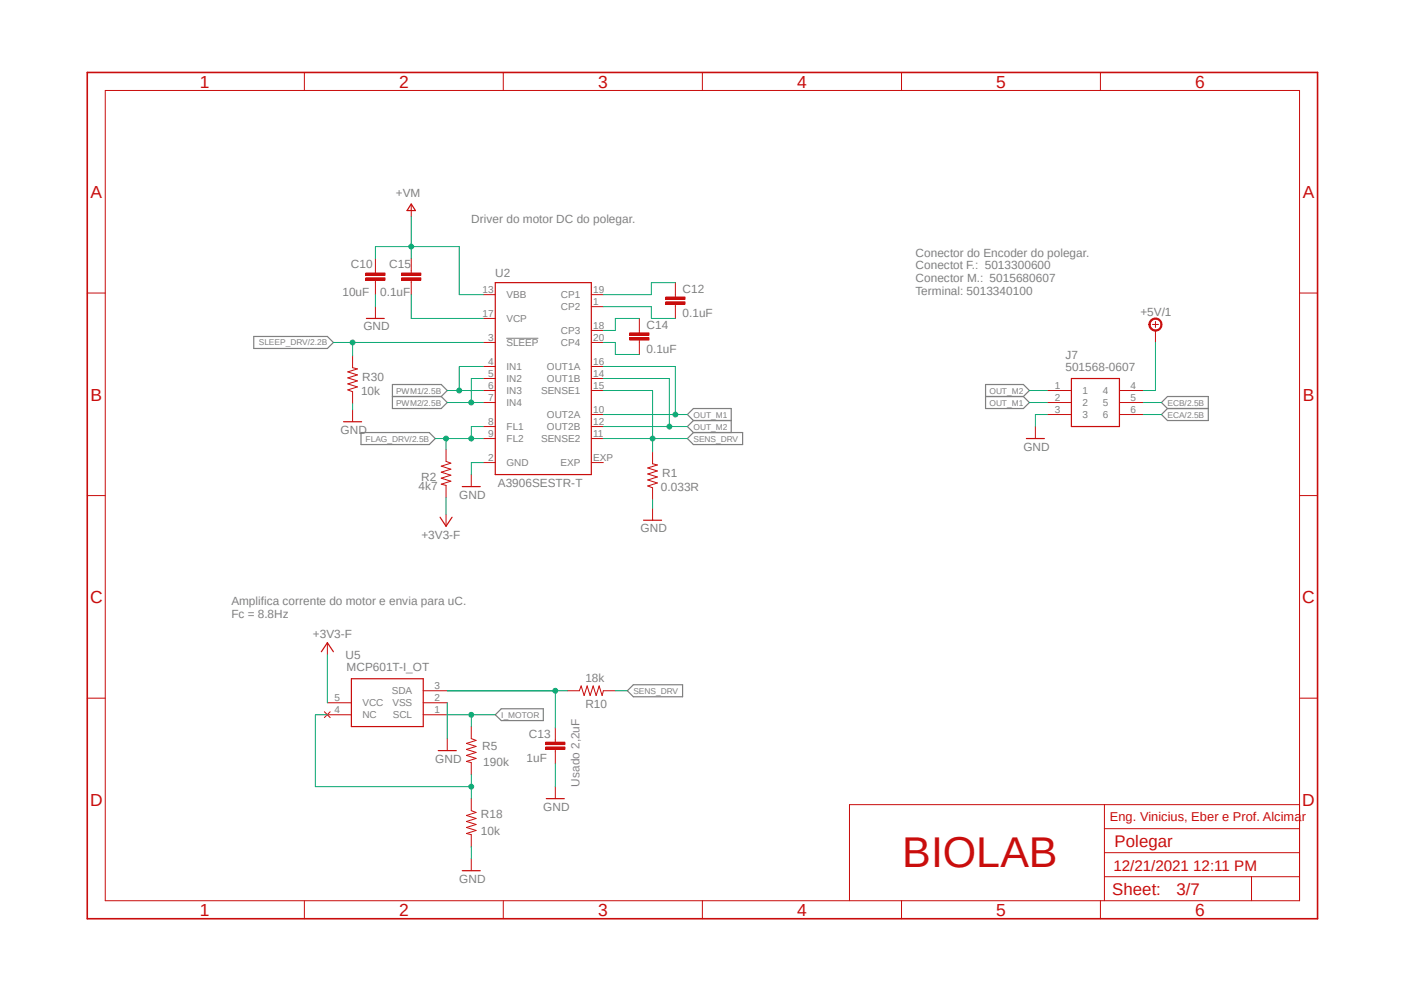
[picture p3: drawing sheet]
<svg xmlns="http://www.w3.org/2000/svg" width="297mm" height="210mm" viewBox="0 0 297 210" stroke-linecap="round" stroke-linejoin="round" font-family="sans-serif">
<path d="M17.9 15l261.2 179.9M279.1 15l-261.2 179.9" fill="none" stroke="#fff" stroke-width=".21"/>
<path d="M107.1 71.5h6.8" fill="none" stroke="#808080" stroke-width=".21"/>
<g fill="none" stroke="#808080" stroke-width=".25">
<path d="M53.7 71.2h15.6l1.2 1.2-1.2 1.3h-15.6zM76.4 91.5h14.4l1.3 1.3-1.3 1.2h-14.4zM83 81.3h10.3l1.3 1.3-1.3 1.3 1.3 1.2-1.3 1.3h-10.3zM83 83.9h10.3M145.4 92.8l1.3-1.3h10.4v2.5h-10.4zM146.7 88.9l-1.3-1.2 1.3-1.3h8v5.1M146.7 88.9h8M146.7 88.9l-1.3 1.3 1.3 1.3M208.5 81.3h8l1.3 1.3-1.3 1.3 1.3 1.2-1.3 1.3h-8zM208.5 83.9h8M247 86.4h8.6M247 83.9h8.6v5h-8.6l-1.3-1.2 1.3-1.3-1.3-1.3z"/>
<path d="M104.8 151.2l1.2-1.3h8.9v2.5h-8.9zM132.7 146.1l1.3-1.3h10.4v2.6h-10.4z"/>
</g>
<g fill="none" stroke="#c90d0c" stroke-width=".21">
<path d="M22.3 19.1h252.6v171.4h-252.6zM64.4 15.3v3.8M106.5 15.3v3.8M148.6 15.3v3.8M190.7 15.3v3.8M232.8 15.3v3.8M79.4 57.2v.5M79.4 59.3v.5M18.5 62h3.8M102.2 77.5h2.6M102.2 62.3h2.6M102.2 72.4h2.6"/>
<path d="M102.2 67.4h2.6M125.1 77.5h2.5M125.1 62.3h2.5M125.1 72.4h2.5M125.1 64.9h2.5M125.1 69.9h2.5M274.9 62h3.8M102.2 80.1h2.6M102.2 82.6h2.6M102.2 85.1h2.6M102.2 90.2h2.6M102.2 97.8h2.6"/>
<path d="M102.2 92.8h2.6M125.1 80.1h2.5M125.1 82.6h2.5M125.1 87.7h2.5M125.1 90.2h2.5M125.1 97.8h2.5M125.1 92.8h2.5M18.5 104.8h3.8M274.9 104.8h3.8M18.5 147.7h3.8M274.9 147.7h3.8M233.6 170.2v20.3"/>
<path d="M233.6 175.3h41.3M274.9 170.2h-95.2v20.3M64.4 190.5v3.8M106.5 190.5v3.8M148.6 190.5v3.8M190.7 190.5v3.8M232.8 190.5v3.8M233.6 185.4h41.3M233.6 180.3h41.3M264.8 185.4v5.1"/>
</g>
<path d="M18.5 15.3h260.2v179h-260.2z" fill="none" stroke="#c90d0c" stroke-width=".34"/>
<path d="M104.8 59.8h20.3v40.6h-20.3z" fill="none" stroke="#c90d0c" stroke-width=".25"/>
<path d="M77.4 57.7h4v.6h-4z" fill-rule="evenodd" fill="#c90d0c"/>
<path d="M77.4 57.7h4v.6h-4z" fill="none" stroke="#c90d0c" stroke-width=".21"/>
<path d="M77.4 58.8h4v.5h-4z" fill-rule="evenodd" fill="#c90d0c"/>
<path d="M77.4 58.8h4v.5h-4zM79.4 54.7v2.5M79.4 59.8v2.5M142.9 62.3v.5M142.9 64.3v.6" fill="none" stroke="#c90d0c" stroke-width=".21"/>
<path d="M140.8 63.8h4.1v.5h-4.1z" fill-rule="evenodd" fill="#c90d0c"/>
<path d="M140.8 63.8h4.1v.5h-4.1z" fill="none" stroke="#c90d0c" stroke-width=".21"/>
<path d="M140.8 62.8h4.1v.5h-4.1z" fill-rule="evenodd" fill="#c90d0c"/>
<path d="M142.9 59.8v2.5M135.3 69.9v.5M135.3 71.9v.5M140.8 62.8h4.1v.5h-4.1zM142.9 64.9v2.5" fill="none" stroke="#c90d0c" stroke-width=".21"/>
<path d="M133.2 71.4h4.1v.5h-4.1z" fill-rule="evenodd" fill="#c90d0c"/>
<path d="M133.2 71.4h4.1v.5h-4.1z" fill="none" stroke="#c90d0c" stroke-width=".21"/>
<path d="M133.2 70.4h4.1v.5h-4.1z" fill-rule="evenodd" fill="#c90d0c"/>
<path d="M87 57.2v.5M87 59.3v.5M133.2 70.4h4.1v.5h-4.1zM135.3 67.4v2.5M135.3 72.4v2.6" fill="none" stroke="#c90d0c" stroke-width=".21"/>
<path d="M85 58.8h4v.5h-4z" fill-rule="evenodd" fill="#c90d0c"/>
<path d="M85 58.8h4v.5h-4z" fill="none" stroke="#c90d0c" stroke-width=".21"/>
<path d="M85 57.7h4v.6h-4z" fill-rule="evenodd" fill="#c90d0c"/>
<path d="M85 57.7h4v.6h-4zM87 54.7v2.5M87 59.8v2.5M219 90.2v2.6M94.6 156.2v2.5M99.7 153.7v2.5l1 .4-2 .6 2 .7-2 .6 2 .6-2 .7 2 .6-2 .6 1 .3v2.5M117.5 156.5v.5M117.5 158.5v.5M120 146.1h2.6l.3-1 .7 2 .6-2 .6 2 .7-2 .6 2 .6-2 .7 2 .2-1h2.6M99.7 168.9v2.5l1 .4-2 .7 2 .6-2 .6 2 .7-2 .6 2 .6-2 .7 1 .2v2.6" fill="none" stroke="#c90d0c" stroke-width=".21"/>
<path d="M217.1 92.8h3.8M92.7 158.7h3.8" fill="none" stroke="#c90d0c" stroke-width=".25"/>
<path d="M115.4 158h4.1v.5h-4.1z" fill-rule="evenodd" fill="#c90d0c"/>
<path d="M115.4 158h4.1v.5h-4.1z" fill="none" stroke="#c90d0c" stroke-width=".21"/>
<path d="M115.4 157h4.1v.5h-4.1z" fill-rule="evenodd" fill="#c90d0c"/>
<path d="M87 43.3v2.5M243.8 68.6h1.3M244.4 68v1.3M138 95.5v2.6l1.1 .2-2.1 .7 2.1 .6-2.1 .6 2.1 .7-2.1 .6 2.1 .7-2.1 .6 1 .4v2.5M69.3 135.9v2.6M115.4 157h4.1v.5h-4.1zM117.5 153.9v2.6M117.5 159v2.5M117.5 166.4v2.5M99.7 181.6v2.5" fill="none" stroke="#c90d0c" stroke-width=".21"/>
<path d="M87 43.1l.9 1.4h-1.8zM68 137.8l1.3-1.9 1.2 1.9M115.6 168.9h3.8M97.8 184.1h3.8" fill="none" stroke="#c90d0c" stroke-width=".25"/>
<path d="M243.4 67.7a1.4 1.4 0 0 1 2.2 .2 1.4 1.4 0 0 1-.8 2.1 1.4 1.4 0 0 1-1.8-1.4h.3a1.15 1.15 0 0 1 1.6-1.1 1.15 1.15 0 0 1 .4 1.9 1.15 1.15 0 0 1-1.9-.4l-.1-.4h-.3z" fill-rule="evenodd" fill="#c90d0c"/>
<g fill="none" stroke="#c90d0c" stroke-width=".21">
<path d="M74.6 75.2v2.6l1 .2-2 .7 2 .6-2 .6 2 .7-2 .6 2 .6-2 .7 1 .3v2.6M79.4 64.9v2.5M243.4 67.7a1.4 1.4 0 0 1 2.2 .2 1.4 1.4 0 0 1-.8 2.1 1.4 1.4 0 0 1-1.8-1.4h.3a1.15 1.15 0 0 1 1.6-1.1 1.15 1.15 0 0 1 .4 1.9 1.15 1.15 0 0 1-1.9-.4l-.1-.4h-.3zM244.4 69.9v2.5M74.6 86.7v2.5M94.4 95v2.6l1 .4-2.1 .6 2.1 .6-2.1 .7 2.1 .6-2.1 .6 2.1 .7-2.1 .6 1.1 .3v2.5M221.6 82.6h5.1M221.6 85.1h5.1M221.6 87.7h5.1M236.8 82.6h5.1M236.8 85.1h5.1M236.8 87.7h5.1"/>
<path d="M94.4 108.8v2.5M99.7 100.4v2.5M138 107.5v2.5M68.6 150.5l1.2 1.3M69.3 151.2h5M69.3 148.6h5M69.8 150.5l-1.2 1.3M89.5 151.2h5.1M89.5 148.6h5.1M89.5 146.1h5.1"/>
</g>
<path d="M77.5 67.4h3.8M72.7 89.2h3.8M226.7 80.1h10.1v10.1h-10.1zM93.1 109.4l1.3 1.9 1.2-1.9M97.8 102.9h3.8M136.1 110h3.9M74.3 143.6h15.2v10.1h-15.2z" fill="none" stroke="#c90d0c" stroke-width=".25"/>
<path d="M127.6 64.9h10.2v2.5h5.1M94.6 85.1h7.6M102.2 80.1h-2.5v5" fill="none" stroke="#0dab76" stroke-width=".21"/>
<circle cx="99.7" cy="85.1" r=".51" fill="#0dab76"/>
<g fill="none" stroke="#0dab76" stroke-width=".21">
<path d="M142.9 59.8h-5.1v2.5h-10.2M70.5 72.4h31.7M74.6 72.4v2.8M127.6 72.4h2.6v2.6h5.1M135.3 67.4h-5.1v2.5h-2.6"/>
<circle cx="99.7" cy="85.1" r=".51"/>
</g>
<circle cx="74.6" cy="72.4" r=".51" fill="#0dab76"/>
<g fill="none" stroke="#0dab76" stroke-width=".21">
<path d="M79.4 62.3v2.6M74.6 85.4v1.3M102.2 97.8h-2.5v2.6M221.6 87.7h-2.6v2.5M241.9 87.7h3.8M241.9 85.1h3.8M138 105.7v1.8M69.3 151.2h-2.6v15.2h33M94.6 148.6v7.6M99.7 163.8v5.1M99.7 179.1v2.5M117.5 161.5v4.9"/>
<circle cx="74.6" cy="72.4" r=".51"/>
</g>
<circle cx="99.7" cy="166.4" r=".51" fill="#0dab76"/>
<g fill="none" stroke="#0dab76" stroke-width=".21">
<path d="M94.6 146.1h25.4M117.5 146.1v7.8"/>
<circle cx="99.7" cy="166.4" r=".51"/>
</g>
<circle cx="117.5" cy="146.1" r=".51" fill="#0dab76"/>
<g fill="none" stroke="#0dab76" stroke-width=".21">
<path d="M87 52.2v2.5"/>
<circle cx="117.5" cy="146.1" r=".51"/>
</g>
<circle cx="87" cy="52.2" r=".51" fill="#0dab76"/>
<g fill="none" stroke="#0dab76" stroke-width=".21">
<path d="M79.4 54.7v-2.5h17.8v10.1h5M87 45.8v6.4M127.6 77.5h15.3v10.2M127.6 87.7h17.8"/>
<circle cx="87" cy="52.2" r=".51"/>
</g>
<circle cx="142.9" cy="87.7" r=".51" fill="#0dab76"/>
<g fill="none" stroke="#0dab76" stroke-width=".21">
<path d="M127.6 90.2h17.8M127.6 80.1h14v10.1M217.8 85.1h3.8"/>
<circle cx="142.9" cy="87.7" r=".51"/>
</g>
<circle cx="141.6" cy="90.2" r=".51" fill="#0dab76"/>
<g fill="none" stroke="#0dab76" stroke-width=".21">
<path d="M244.4 72.4v10.2h-2.5M127.6 82.6h10.4v12.9M127.6 92.8h10.2M217.8 82.6h3.8M94.4 105.2v3.6M69.3 138.5v10.1"/>
<circle cx="141.6" cy="90.2" r=".51"/>
</g>
<circle cx="138" cy="92.8" r=".51" fill="#0dab76"/>
<g fill="none" stroke="#0dab76" stroke-width=".21">
<path d="M87 62.3v5.1h15.2M137.8 92.8h7.6M94.6 151.2h10.2M99.7 151.2v2.5M130.2 146.1h2.5"/>
<circle cx="138" cy="92.8" r=".51"/>
</g>
<circle cx="99.7" cy="151.2" r=".51" fill="#0dab76"/>
<g fill="none" stroke="#0dab76" stroke-width=".21">
<path d="M102.2 77.5h-5v5.1M94.6 82.6h7.6"/>
<circle cx="99.7" cy="151.2" r=".51"/>
</g>
<circle cx="97.2" cy="82.6" r=".51" fill="#0dab76"/>
<g fill="none" stroke="#0dab76" stroke-width=".21">
<path d="M92.1 92.8h10.1M102.2 90.2h-2.5v2.6"/>
<circle cx="97.2" cy="82.6" r=".51"/>
</g>
<circle cx="99.7" cy="92.8" r=".51" fill="#0dab76"/>
<g fill="none" stroke="#0dab76" stroke-width=".21">
<path d="M94.4 92.8v2.2"/>
<circle cx="99.7" cy="92.8" r=".51"/>
</g>
<circle cx="94.4" cy="92.8" r=".51" fill="#0dab76"/>
<circle cx="94.4" cy="92.8" r=".51" fill="none" stroke="#0dab76" stroke-width=".21"/>
<text font-size="9.1" fill="#c90d0c" x="190.9" y="183.4">BIOLAB</text>
<g font-size="3.7" fill="#c90d0c">
<text x="42.3" y="18.5">1</text>
<text x="84.4" y="18.5">2</text>
<text x="126.5" y="18.5">3</text>
<text x="168.6" y="18.5">4</text>
<text x="210.7" y="18.5">5</text>
<text x="252.9" y="18.5">6</text>
<text x="19.1" y="41.9">A</text>
<text x="275.6" y="41.9">A</text>
<text x="19.1" y="84.7">B</text>
<text x="275.6" y="84.7">B</text>
<text x="19" y="127.5">C</text>
<text x="275.5" y="127.5">C</text>
<text x="19" y="170.4">D</text>
<text x="275.5" y="170.4">D</text>
<text x="42.3" y="193.7">1</text>
<text x="84.4" y="193.7">2</text>
<text x="126.5" y="193.7">3</text>
<text x="168.6" y="193.7">4</text>
<text x="210.7" y="193.7">5</text>
<text x="252.9" y="193.7">6</text>
</g>
<g font-size="3.6" fill="#c90d0c">
<text x="235.8" y="179.1">Polegar</text>
<text x="235.3" y="189.4">Sheet:</text>
<text x="248.9" y="189.2">3/7</text>
</g>
<text font-size="3.2" fill="#c90d0c" x="235.5" y="184.1">12/21/2021 12:11 PM</text>
<text font-size="2.7" fill="#c90d0c" x="234.8" y="173.7">Eng. Vinicius, Eber e Prof. Alcimar</text>
<g font-size="2.5" fill="#808080">
<text x="83.7" y="41.7">+VM</text>
<text x="99.7" y="47.1">Driver do motor DC do polegar.</text>
<text x="74.2" y="56.7">C10</text>
<text x="82.3" y="56.7">C15</text>
<text x="104.8" y="58.5">U2</text>
<text x="193.7" y="54.3">Conector do Encoder do polegar.</text>
<text x="193.7" y="57">Conectot F.: 5013300600</text>
<text x="193.7" y="59.6">Conector M.: 5015680607</text>
<text x="72.4" y="62.7">10uF</text>
<text x="80.4" y="62.7">0.1uF</text>
<text x="144.4" y="61.9">C12</text>
<text x="193.7" y="62.3">Terminal: 5013340100</text>
<text x="76.9" y="69.9">GND</text>
<text x="136.8" y="69.5">C14</text>
<text x="144.4" y="67">0.1uF</text>
<text x="241.3" y="66.8">+5V/1</text>
<text x="136.8" y="74.6">0.1uF</text>
<text x="225.4" y="75.9">J7</text>
<text x="76.4" y="83.6">10k</text>
<text x="76.6" y="80.6">R30</text>
<text x="225.4" y="78.4">501568-0607</text>
<text x="72.1" y="91.7">GND</text>
<text x="216.5" y="95.3">GND</text>
<text x="89.1" y="101.6">R2</text>
<text x="140.1" y="100.9">R1</text>
<text x="88.5" y="103.7">4k7</text>
<text x="97.2" y="105.5">GND</text>
<text x="105.3" y="102.9">A3906SESTR-T</text>
<text x="139.8" y="103.9">0.033R</text>
<text x="135.5" y="112.6">GND</text>
<text x="89.2" y="114.1">+3V3-F</text>
<text x="48.9" y="128.1">Amplifica corrente do motor e envia para uC.</text>
<text x="48.9" y="130.7">Fc = 8.8Hz</text>
<text x="66.2" y="134.9">+3V3-F</text>
<text x="73.1" y="139.4">U5</text>
<text x="73.3" y="141.9">MCP601T-I_OT</text>
<text x="123.8" y="144.3">18k</text>
<text x="123.8" y="149.7">R10</text>
<text x="92.1" y="161.3">GND</text>
<text x="102" y="158.5">R5</text>
<text x="111.4" y="161.2">1uF</text>
<text x="111.9" y="156.1">C13</text>
<text x="102.2" y="162.1">190k</text>
<text x="101.7" y="173">R18</text>
<text x="114.9" y="171.5">GND</text>
<text x="101.7" y="176.5">10k</text>
<text x="97.2" y="186.7">GND</text>
</g>
<text font-size="2.5" fill="#8252c2" x="122.6" y="166.4" transform="rotate(-90 122.6 166.4)">Usado 2,2uF</text>
<g font-size="2.1" fill="#808080">
<text x="102.1" y="61.9">13</text>
<text x="107.1" y="63.1">VBB</text>
<text x="118.7" y="63.1">CP1</text>
<text x="118.7" y="65.6">CP2</text>
<text x="125.5" y="61.9">19</text>
<text x="125.5" y="64.5">1</text>
<text x="102.1" y="67">17</text>
<text x="107.1" y="68.1">VCP</text>
<text x="118.7" y="70.7">CP3</text>
<text x="125.5" y="69.6">18</text>
<text x="103.3" y="77.2">4</text>
<text x="103.3" y="72.1">3</text>
<text x="107.1" y="73.2">SLEEP</text>
<text x="118.7" y="73.2">CP4</text>
<text x="125.5" y="77.2">16</text>
<text x="125.5" y="72.1">20</text>
<text x="103.3" y="79.7">5</text>
<text x="103.3" y="82.3">6</text>
<text x="107.1" y="78.3">IN1</text>
<text x="107.1" y="80.8">IN2</text>
<text x="107.1" y="83.4">IN3</text>
<text x="114.5" y="83.4">SENSE1</text>
<text x="115.7" y="78.3">OUT1A</text>
<text x="115.7" y="80.8">OUT1B</text>
<text x="125.5" y="79.7">14</text>
<text x="125.5" y="82.3">15</text>
<text x="223.1" y="82.3">1</text>
<text x="229" y="83.4">1</text>
<text x="233.3" y="83.4">4</text>
<text x="239.1" y="82.3">4</text>
<text x="103.3" y="84.8">7</text>
<text x="103.3" y="89.9">8</text>
<text x="107.1" y="85.9">IN4</text>
<text x="115.7" y="88.4">OUT2A</text>
<text x="125.5" y="87.3">10</text>
<text x="125.5" y="89.9">12</text>
<text x="223.1" y="84.8">2</text>
<text x="223.1" y="87.3">3</text>
<text x="229" y="85.9">2</text>
<text x="229" y="88.4">3</text>
<text x="233.3" y="85.9">5</text>
<text x="233.3" y="88.4">6</text>
<text x="239.1" y="84.8">5</text>
<text x="239.1" y="87.3">6</text>
<text x="103.3" y="92.4">9</text>
<text x="107.1" y="91">FL1</text>
<text x="107.1" y="93.5">FL2</text>
<text x="114.5" y="93.5">SENSE2</text>
<text x="115.7" y="91">OUT2B</text>
<text x="125.5" y="92.4">11</text>
<text x="103.3" y="97.5">2</text>
<text x="107.1" y="98.6">GND</text>
<text x="118.6" y="98.6">EXP</text>
<text x="125.5" y="97.5">EXP</text>
<text x="70.8" y="148.3">5</text>
<text x="76.7" y="149.4">VCC</text>
<text x="82.9" y="146.9">SDA</text>
<text x="83" y="149.4">VSS</text>
<text x="91.9" y="148.3">2</text>
<text x="91.9" y="145.7">3</text>
<text x="70.8" y="150.8">4</text>
<text x="76.7" y="151.9">NC</text>
<text x="83.1" y="151.9">SCL</text>
<text x="91.9" y="150.8">1</text>
</g>
<g font-size="1.8" fill="#808080">
<text x="54.7" y="73.1">SLEEP_DRV/2.2B</text>
<text x="83.8" y="83.2">PWM1/2.5B</text>
<text x="209.3" y="83.2">OUT_M2</text>
<text x="83.8" y="85.8">PWM2/2.5B</text>
<text x="146.7" y="88.3">OUT_M1</text>
<text x="209.3" y="85.8">OUT_M1</text>
<text x="247" y="85.8">ECB/2.5B</text>
<text x="247" y="88.3">ECA/2.5B</text>
<text x="77.3" y="93.4">FLAG_DRV/2.5B</text>
<text x="146.7" y="90.8">OUT_M2</text>
<text x="146.7" y="93.4">SENS_DRV</text>
<text x="134" y="146.7">SENS_DRV</text>
<text x="106" y="151.8">I_MOTOR</text>
</g>
</svg>
